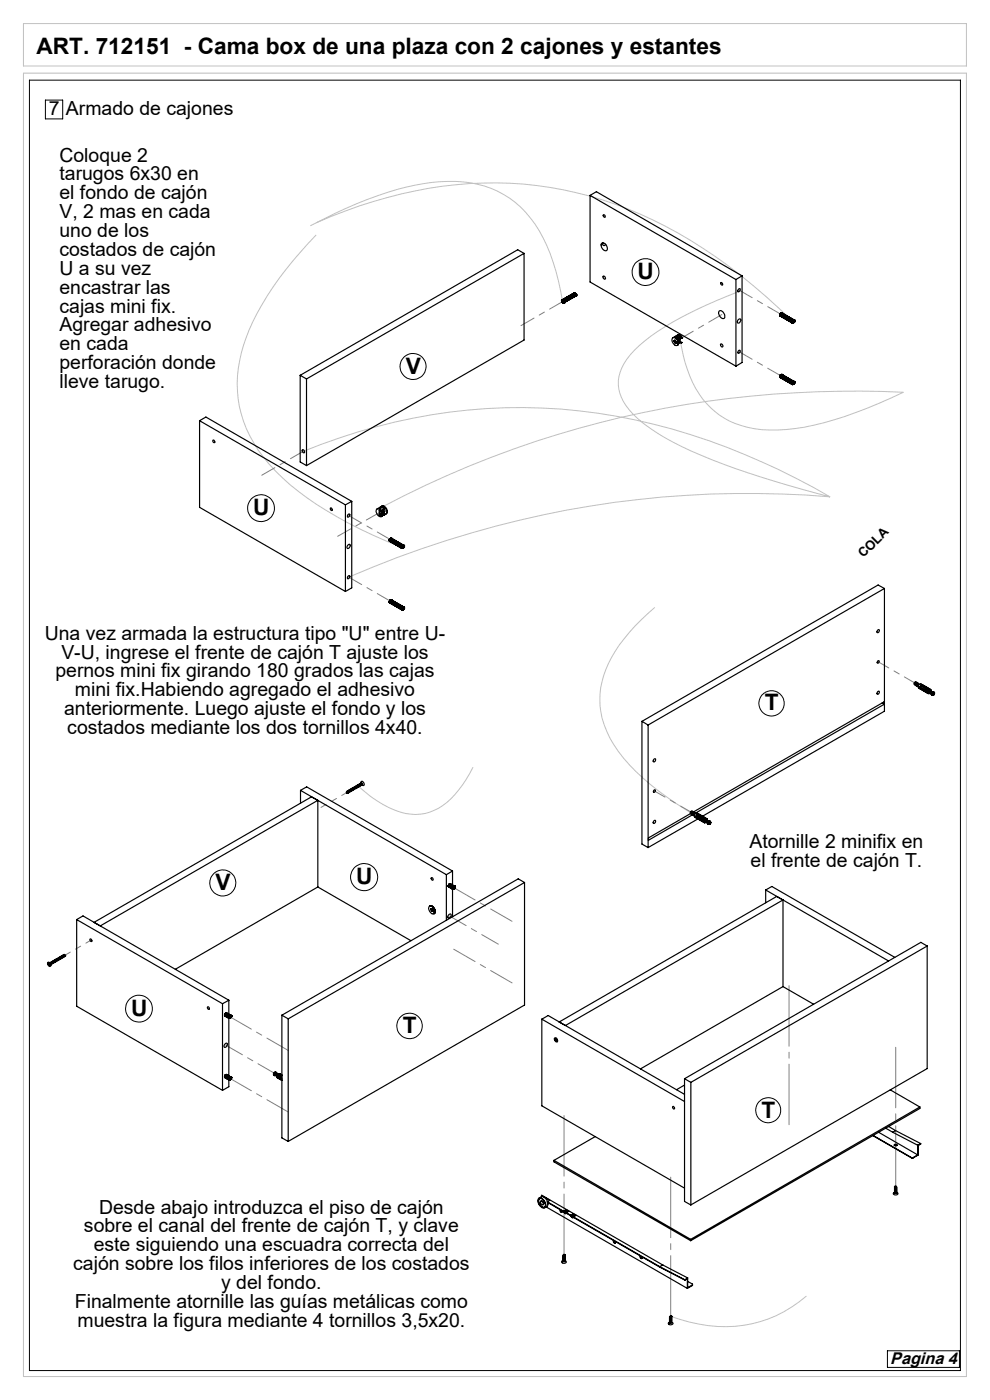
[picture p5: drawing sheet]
<svg xmlns="http://www.w3.org/2000/svg" width="210mm" height="297mm" viewBox="0 0 210 297" stroke-linecap="round" stroke-linejoin="round" font-family="sans-serif">
<path d="M5 15.5h200v276.5h-200zM5 5h200v9h-200zM65.8 47.9a80.8 80.8 0 0 1 24.1-9 25.4 25.4 0 0 1 16.9 2.3 23.7 23.7 0 0 1 9.9 12.6 52.9 52.9 0 0 1 2.6 10.2M67.1 49.8a69.5 69.5 0 0 0-14.3 20.2 26 26 0 0 0-.6 20.9 36.1 36.1 0 0 0 12.9 14.7 93.4 93.4 0 0 0 20 10.5M67.1 47.3a91.1 91.1 0 0 1 43.9-8.3 84.2 84.2 0 0 1 43.4 17.4 134.3 134.3 0 0 1 13.6 11.7M144.3 71.9a25.9 25.9 0 0 0 5.5 13.6 18.2 18.2 0 0 0 15.2 5.7 56.3 56.3 0 0 0 18.9-4.6l7.7-3.4a212.7 212.7 0 0 0-110.5 24.4M156.6 61.9a78 78 0 0 0-19.9 10.5 13.1 13.1 0 0 0-5.5 8.3 9.7 9.7 0 0 0 3.9 7.9 51.2 51.2 0 0 0 15.9 8.9 220.6 220.6 0 0 0 25.1 7.9M64.3 95.7a118.4 118.4 0 0 1 90.1-.7 149.8 149.8 0 0 1 21.7 10.4M176.1 105.4a211.2 211.2 0 0 0-102.2 17M138.9 128.9a35.7 35.7 0 0 0-10.4 13.1 16.7 16.7 0 0 0 1.7 16 47.9 47.9 0 0 0 15.5 13.9l4.7 2.8M100.3 162.8a18.9 18.9 0 0 1-8.2 9.1 10.6 10.6 0 0 1-9.6-.6 27.7 27.7 0 0 1-6.5-4.5M171.1 275a26.6 26.6 0 0 1-24.8 5.5l-4.1-1.2" fill="none" stroke="#c0c0c0" stroke-width=".21"/>
<g fill="none" stroke="#000" stroke-width=".21">
<path d="M6.2 17h197.5v273.8h-197.5zM9.6 21.2h3.7v4h-3.7zM188.2 286.6h15.3v3.5h-15.3z"/>
<circle cx="136.9" cy="57.7" r="2.85"/>
<circle cx="87.6" cy="77.7" r="2.76"/>
<circle cx="55.4" cy="107.8" r="2.84"/>
<circle cx="163.6" cy="149.2" r="2.69"/>
<circle cx="47.3" cy="187.3" r="2.76"/>
<circle cx="77.2" cy="186.1" r="2.86"/>
<circle cx="29.5" cy="214" r="2.85"/>
<circle cx="86.9" cy="217.6" r="2.7"/>
<circle cx="162.9" cy="235.5" r="2.65"/>
</g>
<path d="M119.3 64l-8.8 5.1M153.1 66.7l-8.8 5.2M156.8 61.6l8.8 5.1M165.6 79.7l-8.8-5.1M64.4 95.7l-8.9 5.1M74 109.4l8.8 5.1M82.8 127.5l-8.8-5.1" fill="none" stroke="#808080" stroke-width=".21" stroke-dasharray="15.2 1.3 1.3 1.3" stroke-dashoffset="12"/>
<path d="M71.6 113.8l8.9-5" fill="none" stroke="#808080" stroke-width=".21" stroke-dasharray="15.2 1.3 1.3 1.3" stroke-dashoffset="12.1"/>
<path d="M194.1 144.9l-7.8-4.5M138.8 167.8l7.8 4.5" fill="none" stroke="#808080" stroke-width=".21" stroke-dasharray="15.2 1.3 1.3 1.3" stroke-dashoffset="12.7"/>
<path d="M96.2 188.3l12.4 7.1M48.8 215.7l12.4 7.1M108.6 208.5l-12.4-7.1M61.2 235.9l-12.4-7.1" fill="none" stroke="#808080" stroke-width=".21" stroke-dasharray="15.2 1.3 1.3 1.3" stroke-dashoffset="10"/>
<path d="M95.4 194.3l10.3 6M58.2 227.7l-10.3-6" fill="none" stroke="#808080" stroke-width=".21" stroke-dasharray="15.2 1.3 1.3 1.3" stroke-dashoffset="11.2"/>
<path d="M73.6 168.1l-5.5 3.2M19.3 199.5l-5.5 3.1" fill="none" stroke="#808080" stroke-width=".21" stroke-dasharray="15.2 1.3 1.3 1.3" stroke-dashoffset="14"/>
<path d="M167.4 238.6v-29.5M190 251.7v-29.5M119.6 266.2v-29.5M142.3 279.2v-29.5" fill="none" stroke="#808080" stroke-width=".21" stroke-dasharray="15.2 1.3 1.3 1.3" stroke-dashoffset="2.4"/>
<g fill="none" stroke="#000" stroke-width=".25">
<path d="M111.2 53.8l-46.2 26.6M111.2 53.8v18.3l-46.2 26.7M111.2 53.8l-1.4-.8-46.1 26.6M125.2 41.4l30.9 17.9M125.2 41.4l1.3-.7 30.9 17.8M125.2 41.4v18.4l30.9 17.9M127.6 51.7a.82 .82 0 0 1 .8 0 .82 .82 0 0 1 .4 .8 .51 .51 0 0 1-.3 .7 .51 .51 0 0 1-.7-.4l-.2-.5zM127.9 58.6a.33 .33 0 0 1 .5 .2 .33 .33 0 0 1-.2 .4l-.2-.2zM127.9 51.5a.33 .33 0 0 0 .1 .6 .33 .33 0 0 0 .4-.3M128 45.5a.33 .33 0 0 1 .3 .2 .33 .33 0 0 1 0 .4l-.3-.3zM152.9 59.9a.28 .28 0 0 1 .4 .2 .28 .28 0 0 1-.2 .4l-.2-.2zM156.1 59.3v18.4"/>
<path d="M157.4 58.5v18.4l-1.3 .8M157.4 58.5l-1.3 .8M63.7 79.6v18.4l1.3 .8M63.7 79.6l1.3 .8M119.1 63.8h.1M119.1 63.7h.1M119.1 63.9h.1M119.1 64h.1M119.1 63.7v.2M119.1 63.8v.1M119.2 63.7h-.1M119.2 63.7h.1"/>
<path d="M119.2 64.1h.1M119.2 63.7a.25 .25 0 0 1 .3 .2 .25 .25 0 0 1-.2 .3l-.2-.2zM119.2 63.6v.1M119.3 63.7h.1M119.3 64.2h.1M119.3 63.6l.2 .2M119.3 63.6v.1M119.3 64.2l.1 .1M119.4 63.7h.1M119.4 64.3h.1M119.5 63.7h.1M119.5 64.3h.1"/>
<path d="M119.5 63.7v.1M119.5 64.3h-.1M119.5 63.8h.1M119.5 63.8l.1 .1M119.6 63.9h.1M119.6 64.3h.1M119.6 64h.1M119.6 64.2h.1M119.6 64.2v.1M119.6 63.9v.1M119.6 64v.1M119.6 64.1h.1"/>
<path d="M119.6 64.1v.1M119.6 64.2l-.1 .1M121.7 62.2h.1M121.8 62.2h.1M121.8 62.2l-2.6 1.5M121.8 62.2l-2.5 1.5M121.9 62.2h.1M121.9 62.2l-2.6 1.5M121.9 62.2l-2.6 1.4M122 62.2h.1M122 62.2v.1M122 62.2l-2.6 1.5"/>
<path d="M122 62.3l-2.6 1.4M122 62.3h.1M122 62.3l-2.5 1.4M122.1 62.3h.1M122.1 62.3v.1M122.1 62.3l-2.6 1.5M122.1 62.4h.1M122.1 62.4l-2.5 1.5M122.1 62.4l-2.6 1.4M122.1 62.8h.1M122.1 62.4l.1 .1M122.2 62.6h.1"/>
<path d="M122.2 62.5h.1M122.2 62.5v.1M122.2 62.7h.1M122.2 62.5l-2.6 1.5M122.2 62.5l-2.6 1.6M122.2 62.6v.1M122.2 62.8l-2.6 1.4M122.2 62.6l-2.6 1.5M122.2 62.7l-2.6 1.5M122.2 62.7l-2.6 1.6M142.7 71.6a1.11 1.11 0 0 1 1 1.7 1.08 1.08 0 0 1-1-1.7zM142.9 72.4v-.2l.3 .3"/>
<path d="M142.9 72.4l.2 .1M143 71.6l.2-.2h.3l-.8 .2M143.1 72.3l-.2 .1M143.1 71.4a.76 .76 0 0 1 1.2 .6l-.2 .1M143.1 72.5v.2M143.2 72.2l-.1 .2v-.3l.3 .4M143.2 72.7h.1M143.2 72.5v.2M143.2 72.5h-.1M143.2 72.7h-.1M143.3 72.6v.2l-.2-.1M143.3 72.6h.1"/>
<path d="M143.4 72.5v.2l-.1-.1M143.5 71.3a.67 .67 0 0 1 .7-.1 .67 .67 0 0 1 .4 .6M143.5 71.5l.6 .6M143.5 71.5l-.2 .1a.99 .99 0 0 1 .4 1.7M143.5 71.5v.3l.6 .3M143.6 72.6v.2M143.6 72.8h.2M143.6 72.8h-.1M143.7 71.1a.78 .78 0 0 1 1.1 .6l-.2 .1M143.8 71.9v.3M143.8 72.8l-.3-.3v.3M143.8 72.8h-.3"/>
<path d="M144.1 72.1l-.3 .1M144.1 72.7h.5M144.1 72.7l-.2 .1M144.1 71.7v-.2l.5 .3M144.1 72.5v.2M144.1 72.5l.5 .2M144.3 72.4l.4 .3h-.1M144.3 71.5v.4M144.3 72v.4M144.3 72.4l-.2 .1M152.6 66a1.05 1.05 0 0 1 1 .5 1.05 1.05 0 0 1 0 1.1 1.11 1.11 0 0 1-1-1.6zM152.9 73a.37 .37 0 0 1 .4 .2 .37 .37 0 0 1-.2 .4l-.2-.2z"/>
<path d="M156.6 74.4l.2-.1a.33 .33 0 0 1 .1 .4 .33 .33 0 0 1-.4 .2zM156.6 61.4l.2-.2a.3 .3 0 0 1 .1 .5 .3 .3 0 0 1-.4 0zM156.7 67.7a.3 .3 0 0 1 .5 .1 .3 .3 0 0 1-.2 .4 .35 .35 0 0 1-.5 .3 .35 .35 0 0 1 0-.6zM165.4 79.8l2.6 1.5M165.4 79.9l2.6 1.4M165.4 66.7l2.6 1.5M165.4 66.8l2.6 1.5M165.4 66.9l2.6 1.5M165.4 67l2.6 1.4M165.4 79.9h.1M165.4 79.8h.1M165.4 79.8v.1"/>
<path d="M165.4 80h.1M165.4 66.7h.1M165.4 66.8h.1M165.4 66.9h.1M165.4 66.7v.1M165.4 67h.1M165.4 79.7v.2M165.4 79.7l2.6 1.5M165.4 79.7h.1M165.4 79.9l2.6 1.5M165.4 80l2.6 1.5M165.4 66.8l2.6 1.4"/>
<path d="M165.4 66.8v.1M165.4 66.9v.1M165.4 67l2.6 1.5M165.5 79.7h.1M165.5 66.6v.1M165.5 79.7l2.5 1.5M165.5 66.6h.1M165.5 67h.1M165.5 79.7l2.5 1.4M165.5 66.6l2.5 1.5M165.5 66.7l2.5 1.5M165.5 66.6l-.1 .1"/>
<path d="M165.5 79.6h.1M165.5 79.6v.1M165.5 66.5v.1M165.5 79.6l2.6 1.5M165.5 66.5l2.6 1.5M165.5 66.5h.1M165.5 79.5v.1M165.5 79.5l2.6 1.5M165.5 79.5h.1M165.6 79.5h.1M165.6 66.5h-.1M165.6 66.4h.1"/>
<path d="M165.6 79.5l2.5 1.5M165.6 66.5l2.6 1.4M165.6 79.5l2.7 1.4M165.6 79.5l2.6 1.5M165.6 66.5l2.5 1.4M165.6 66.4l2.6 1.5M165.7 79.5h.1M165.7 66.4h.1M165.7 79.5l2.5 1.5M165.7 66.4l2.6 1.4M165.7 79.5l2.6 1.4M165.7 66.4l2.5 1.5"/>
<path d="M165.7 66.4l2.6 1.5M165.8 79.4h.1M165.8 79.4l2.5 1.5M165.8 66.4l2.6 1.5M165.8 66.4h.1M165.8 79.4l2.6 1.5M168 68.3h.1M168 68.2v.1M168 68.2h.1M168 68.4h.1M168 68.3v.1M168 68.4v.1"/>
<path d="M168 68.5h.1M168 68.1v.1M168 68.1h.1M168 68.5h.2M168.1 68.5h.1M168.1 68l-.1 .1M168.1 68h.1M168.1 68.1l.2-.2a.24 .24 0 0 1 .1 .4 .24 .24 0 0 1-.3 0zM168.1 67.9v.1M168.2 68.5h.1M168.2 67.9h.1M168.2 68.4v.1"/>
<path d="M168.3 67.9h.1M168.3 68.4h.1M168.3 68.4l-.1 .1M168.3 67.8l-.1 .1M168.3 67.8v.1M168.4 68.3h.1M168.4 67.9h.1M168.4 67.8l-.1 .1M168.4 68.2h.1M168.5 68h.1M168.5 67.9h.1M168.5 68.1h.1"/>
<path d="M168.5 68.2h.1M168.5 67.9v.3M168.5 68v.1M42.3 89.2v18.4l31 17.9M42.3 89.2l31 17.9M42.3 89.2l1.4-.7 30.9 17.9M45.2 93.4a.28 .28 0 0 1 .3 .2 .28 .28 0 0 1-.1 .3l-.2-.2zM64.1 95.4a.39 .39 0 0 1 .4 .2 .39 .39 0 0 1 0 .5 .44 .44 0 0 1-.4-.7zM65 80.4v18.4M165.4 80l2.6 1.6M165.5 80.1h.1M168 81.4v.1"/>
<path d="M168 81.4h.1M168 81.3h.1M168 81.3v.2M168 81.5h.1M168 81.2v.1M168 81.2h.1M168 81.5l.1 .1M168 81.1h.1M168 81.1v.1M168 81.5v.1M168.1 81.6h.1M168.1 81.1h-.1"/>
<path d="M168.1 81.1h.1M168.1 81.2l.2-.2a.28 .28 0 0 1 .1 .3 .28 .28 0 0 1-.3 .2zM168.1 81h.1M168.1 81v.1M168.2 81.5h.1M168.2 81h-.1M168.2 81.5v.1M168.2 81h.1M168.2 81.5l-.1 .1M168.3 80.9h.1M168.3 80.9l-.1 .1M168.3 81.5h.1"/>
<path d="M168.3 80.9l.1 .1M168.4 81.4h.1M168.4 81h.1M168.4 81.3h.1M168.4 80.9v.1M168.4 80.9l.1 .1M168.5 81.1h.1M168.5 81h.1M168.5 81.2h.1M168.5 81l-.1 .3M168.5 81h-.1M70.1 107.8a.27 .27 0 0 1 .3 .1 .27 .27 0 0 1-.1 .4z"/>
<path d="M73.3 107.1v18.4M73.8 115.7a.3 .3 0 0 1 .4-.2 .3 .3 0 0 1 0 .5 .32 .32 0 0 1-.3 .3 .32 .32 0 0 1-.3-.2zM73.8 109.2l.2-.2a.33 .33 0 0 1 .1 .5 .33 .33 0 0 1-.4 .1zM74.6 106.4l-1.3 .7M74.6 106.4v18.3l-1.3 .8M80.4 109.3l.6 .2M80.6 108.9l.5 .4h.4M80.6 109.1l.5 .4h-.1M80.6 109.1l-.2 .2M80.8 107.5l.3-.2 .2 .1-.5 .1-.8 .5M80.9 108.5a.63 .63 0 0 0-1.1-.3 1.06 1.06 0 0 0 1.2 1.3M80.9 108.5l-.5-.3v1.1"/>
<path d="M80.9 107.4a.99 .99 0 0 1 1.1 .5 .99 .99 0 0 1-.1 1.1M80.9 108.5h-.3v.6M80.9 109l.2-.2 .6 .3M80.9 108.4v.6M80.9 109l.6 .3M81 109.5l-.1 .1M81.1 108.1a.32 .32 0 0 1 .3 .3 .32 .32 0 0 1-.3 .3zM81.4 107.5a1.03 1.03 0 0 1 .4 1.5h-.4v-.3M81.4 107.5l-.8 .4 .4 .5-.1 .1M81.4 107.9l.3 .5-.3 .3M81.4 107.5v.4M81.4 107.9l-.3 .2"/>
<path d="M81.7 109.1l-.3 .2M81.7 109.1l-.2 .2M82.5 114.6l2.7 1.5M82.5 114.7l2.7 1.5M82.6 114.6h.1M82.6 114.5h.1M82.6 114.7h.1M82.6 114.5l2.6 1.5M82.6 114.5l2.6 1.6M82.6 114.5l2.5 1.5M82.6 114.5v.1M82.6 114.7l2.5 1.5"/>
<path d="M82.6 114.6l2.6 1.5M82.6 114.6l-.1 .1M82.6 114.8h.1M82.6 114.4v.1M82.6 114.4l2.6 1.5M82.6 114.8l2.6 1.5M82.7 114.4h-.1M82.7 114.4l2.5 1.4M82.7 114.4l.1-.2 2.6 1.5M82.7 114.4h.1M82.7 114.3l2.6 1.5M82.7 114.3h.1"/>
<path d="M82.7 114.3v.1M82.8 114.3h-.1M82.8 114.2v.1M82.8 114.3l2.5 1.4M82.8 114.2l2.6 1.5M82.8 114.2h.1M82.9 114.2l2.5 1.5M82.9 114.2h.1M82.9 114.2l2.7 1.5M83 114.2h.1M85.1 116l.1 .1M85.1 116.1h.1"/>
<path d="M85.1 116.2h.1M85.2 116.2h.1M85.2 116.1h.1M85.2 116h-.1M85.2 116.1v.2h.2M85.2 116.2l.1 .1M85.2 116v.1M85.2 116h.1M85.2 116.1v.1M85.2 116.2h-.1M85.2 116.3h.1M85.2 115.9h.1"/>
<path d="M85.2 115.8v.2M85.2 115.8v.1M85.2 115.9v.1M85.2 115.8h.1M85.3 116.3h.1M85.3 115.8h.1M85.3 115.8h-.1M85.3 115.7v.1M85.3 115.7h.1M85.4 115.7h-.1M85.4 115.7h.1M85.4 116.3h.1"/>
<path d="M85.4 115.8a.22 .22 0 0 1 .2 .3 .22 .22 0 0 1-.4 0zM85.5 116.2h.1M85.5 115.6l-.1 .1M85.5 115.7h.1M85.5 115.6v.1M85.5 116.1h.1M85.5 115.7l.1 .2M85.6 115.7h.1M85.6 116.1h.1M85.6 115.8h.1M85.6 116h.1M85.6 115.9l.1 .1"/>
<path d="M85.7 115.8h-.1M73.8 122.3l.2-.2a.32 .32 0 0 1 .1 .5 .32 .32 0 0 1-.4 .1zM82.5 127.7l2.7 1.5M82.5 127.8l2.7 1.4M82.6 127.7h.1M82.6 127.6l2.6 1.4M82.6 127.6v.1M82.6 127.8h.1M82.6 127.8l2.5 1.5M82.6 127.6l2.6 1.5M82.6 127.7h-.1M82.6 127.8l2.6 1.5"/>
<path d="M82.6 127.5h.1M82.6 127.9h.1M82.6 127.5v.1M82.6 127.5l2.6 1.5M82.6 127.8l2.6 1.6M82.7 127.4l-.1 .1M82.7 127.5l2.5 1.4M82.7 127.4v.1M82.7 127.4l2.6 1.5M82.7 127.5h.1M82.7 127.4h.1M82.7 127.3h.1"/>
<path d="M82.7 127.3v.1M82.7 127.3l2.6 1.5M82.8 127.3l2.5 1.5M82.8 127.3h-.1M82.8 127.3h.1M82.8 127.3l2.6 1.5M82.9 127.2l-.1 .1M82.9 127.2l2.5 1.6M82.9 127.2l2.6 1.5M83 127.2h.1M83 127.2l2.6 1.5M85.1 129.3h.1"/>
<path d="M85.2 129.3h.1M85.2 129.2v.1M85.2 129.2h.1M85.2 129.1h.1M85.2 129v.1M85.2 129h.1M85.2 129.3l.1 .1M85.2 129.1v.1M85.2 129.3h-.1M85.2 129.4h.1M85.2 128.9h.1M85.3 129.4h.1"/>
<path d="M85.3 128.9h.1M85.3 128.8v.1M85.3 128.9l-.1 .1M85.3 128.8h.1M85.4 129.3l-.1 .1M85.4 128.9l.1-.1a.23 .23 0 0 1 .1 .4 .23 .23 0 0 1-.4 0zM85.4 129.4h.1M85.4 129.3h.1M85.4 128.8h.1M85.4 128.8h-.1M85.5 128.7l-.1 .1M85.5 129.3h.1"/>
<path d="M85.5 128.7h.1M85.5 128.8h.1M85.5 128.7v.1M85.6 128.7v.1M85.6 129.1h.1M85.6 128.8h.1M85.6 128.7l-.1 .1M85.6 128.8v.1M85.6 128.9h.1M85.6 129h.1M85.7 128.9h-.1M186.2 133.6h.1a.3 .3 0 0 1 .2 .4 .3 .3 0 0 1-.5 .1z"/>
<path d="M187.6 124.8v26.1l-38.6 22.2M187.6 124.8l-50.1 29M187.6 124.8l-1.3-.7-50.1 28.9M136.2 153l1.3 .8M136.2 153v26.1l1.3 .7M137.5 153.8v26M186.2 146.8l.1-.2a.32 .32 0 0 1 .2 .5 .32 .32 0 0 1-.5 .1zM186.3 140.2h.1a.25 .25 0 0 1 0 .3 .25 .25 0 0 1-.3 0zM187.1 149.1l.5 .3M187.6 149.4v-.5l-40.5 23.3M187.6 149.4l-40.1 23.1M194.2 144.7h-.1a.25 .25 0 0 0-.2 .2 .25 .25 0 0 0 .1 .3"/>
<path d="M194.2 145.3l-.1-.1a.25 .25 0 0 1 0-.3 .25 .25 0 0 1 .3-.1v-.1a.35 .35 0 0 0-.4 .3 .35 .35 0 0 0 .2 .4M194.4 145.4h.1M194.4 145.4l-.1-.1a.26 .26 0 0 1 .1-.3 .26 .26 0 0 1 .2 0v-.2a.35 .35 0 0 0-.4 .3 .35 .35 0 0 0 .3 .4M194.8 145.6h.1M194.8 145.1v-.1a.32 .32 0 0 0-.3 .3 .32 .32 0 0 0 .3 .3M195 145.2l-.3-.2a.33 .33 0 0 0-.1 .3 .33 .33 0 0 0 .2 .3M195.1 145.7l1.5 .8v.5l-1.5-.9zM195.2 145.7v.3M195.2 146l1.4 .8M195.2 146l-.1 .1M195.3 145.4l.3-.2 1.5 .9-.4 .2zM195.5 145.4l-.2 .1"/>
<path d="M195.5 145.4l1.4 .8M195.6 145.2l-.1 .2M197.3 147l-.4 .1M197.4 146.3l.1 .4M197.4 146.3l-2-1.2a.58 .58 0 0 0-.5 .9l2 1.1M197.4 146.3a.61 .61 0 0 0-.5 .8M197.5 146.7v-.2a.3 .3 0 0 0-.5 .2 .3 .3 0 0 0 .2 .4l.1-.1M197.6 147.4l.2 .1M197.7 146.8l-.4-.2-.2 .1v.2l.4 .2M197.9 146.8a.38 .38 0 0 0-.4 .1 .38 .38 0 0 0 .1 .5M197.9 146.8a.41 .41 0 0 0-.3 .2 .41 .41 0 0 0 0 .4M197.9 146.8h.2"/>
<path d="M197.9 147.2l.1 .1M198 147.1h.2l-.2 .3h-.1zM198 147.2h.1M198 147.3l.1 .1M198 147.2l-.1 .2 .1-.1M198 147.1h.1M198.1 147.1l.1 .1M198.1 147.1v-.1l-.1 .2M198.1 147.2v.2M198.1 146.9h.1a.4 .4 0 0 1 0 .4 .4 .4 0 0 1-.4 .2M198.1 146.8a.44 .44 0 0 0-.3 .7M198.2 147.2h-.1"/>
<path d="M63.7 167.7l31 17.9M63.7 167.7l1.4-.8 30.9 17.9M63.7 167.7v2.7M67.4 169.8v18.4M73.5 168l.1 .3zM73.5 167.9a.27 .27 0 0 1 .3 0 .27 .27 0 0 1 .1 .3zM73.6 168.2h.1M73.6 168.2h.2M73.7 167.8a.24 .24 0 0 1 .3 0 .24 .24 0 0 1 0 .3l-.1-.3M73.8 168.2h-.2M73.8 167.9l.1 .2M73.9 167.8l.2 .2"/>
<path d="M74 167.7l.2 .3a.23 .23 0 0 0 0-.3 .23 .23 0 0 0-.3 0M74.1 167.7l.2 .1M74.2 167.6l.2 .3a.24 .24 0 0 0 0-.3 .24 .24 0 0 0-.4 0M74.3 167.6l.2 .1M74.4 167.5l.2 .3a.24 .24 0 0 0-.1-.3 .24 .24 0 0 0-.3 0M74.5 167.5l.2 .1-.1 .1M74.6 167.4l.2 .3a.24 .24 0 0 0-.1-.3 .24 .24 0 0 0-.3 0M74.6 167.4l.2 .2M74.8 167.3l.2 .3a.24 .24 0 0 0-.1-.3 .24 .24 0 0 0-.3 0M74.8 167.2l.2 .3M74.9 167.2l.2 .3a.24 .24 0 0 0 0-.3 .24 .24 0 0 0-.3 0M74.9 167.1a.24 .24 0 0 1 .4 0 .24 .24 0 0 1 0 .3l-.2-.3"/>
<path d="M75 167.1l.2 .3M75.1 167a.25 .25 0 0 1 .3 0 .25 .25 0 0 1 .1 .3l-.2-.3M75.2 167l.2 .2M75.3 166.9a.24 .24 0 0 1 .3 0 .24 .24 0 0 1 0 .3l-.1-.3M75.4 167l.2 .1M75.5 166.9l.2 .1M75.6 167.1h-.1M75.6 166.8l.2 .3a.23 .23 0 0 0 0-.3 .23 .23 0 0 0-.3 0M75.7 166.8l.2 .1M75.8 167h-.1M75.8 166.7l.2 .3a.24 .24 0 0 0 0-.3 .24 .24 0 0 0-.4 0M75.9 166.6l.2 .1v.1"/>
<path d="M76 166.6l.2 .3a.24 .24 0 0 0-.1-.3 .24 .24 0 0 0-.3 0M76.1 166.5l.2 .1-.1 .2M76.2 166.5l.2 .3a.24 .24 0 0 0-.1-.3 .24 .24 0 0 0-.3 0M76.3 166.4l.2 .1-.1 .1M76.3 166.4l.3 .3a.24 .24 0 0 0-.1-.3 .24 .24 0 0 0-.3 0M76.4 166.3l.2 .1v.1M76.5 166.3l.2 .3a.24 .24 0 0 0 0-.3 .24 .24 0 0 0-.4 0M76.6 166.2l.2 .1v.1M76.6 165.8a.5 .5 0 0 1 .6 .3 .5 .5 0 0 1-.1 .5l-.3-.1a.21 .21 0 0 0 .1-.3 .21 .21 0 0 0-.3 0zM138.7 174.2l.2-.2a.3 .3 0 0 1 .1 .5 .3 .3 0 0 1-.5 0zM138.7 161.1l.2-.1a.3 .3 0 0 1 .1 .4 .3 .3 0 0 1-.5 .1zM146.7 172.7v-.3l.2-.3a.35 .35 0 0 0-.4 .3 .35 .35 0 0 0 .3 .4"/>
<path d="M146.7 172.1l-.3 .2 .1 .3-9 5.2v.5l9.3-5.4M146.7 172.7h.1M146.9 172.8a.25 .25 0 0 1 0-.4 .25 .25 0 0 1 .3 0l-.1-.1a.34 .34 0 0 0-.3 .2 .34 .34 0 0 0 .2 .4M146.9 172.8h.1M147.4 172.5v-.1a.34 .34 0 0 0-.4 .2 .34 .34 0 0 0 .3 .4M147.6 172.6l-.4-.2a.32 .32 0 0 0-.1 .4 .32 .32 0 0 0 .2 .2M147.7 173.1v.4M147.7 173.1l1.5 .9v.3l-1.5-.8M147.7 173.1v.3M147.7 173.4l1.4 .8M147.7 173.4v.1M147.8 172.8l.3-.2 1.5 .9-.3 .2z"/>
<path d="M148 173.7l-10.5 6.1M148.1 172.8l-.3 .1M148.1 172.8l1.4 .8M148.1 172.6v.2M149.9 173.7l.1 .4v-.1a.32 .32 0 0 0-.4 0 .32 .32 0 0 0 .1 .5l.2-.1-.5 .2M149.9 173.7l-2-1.2a.56 .56 0 0 0-.5 .3 .56 .56 0 0 0 0 .6l2 1.2M149.9 173.7a.58 .58 0 0 0-.5 .9M150.1 174.8l.2 .1M150.2 174.2l-.3-.2-.2 .1-.1 .2 .4 .2M150.5 174.6v.1M150.5 174.1a.4 .4 0 0 0-.4 .2 .4 .4 0 0 0 0 .5M150.5 174.1a.48 .48 0 0 0-.4 .7"/>
<path d="M150.5 174.1l.2 .1M150.5 174.6h.1M150.5 174.7l.1 .1M150.5 174.6l-.1 .1h.1M150.5 174.5l.1 .1M150.6 174.6h.1M150.6 174.6v-.2l-.1 .2M150.6 174.6v.2M150.7 174.2a.39 .39 0 0 1 0 .5 .39 .39 0 0 1-.4 .2M150.7 174.2h-.1a.44 .44 0 0 0-.3 .7M150.7 174.5v.1M150.7 174.6h-.1"/>
<path d="M16.3 195.1v18.4l30.9 17.8M16.3 195.1l30.9 17.8M16.3 195.1l1.3-.8 30.9 17.9M19.1 199.2a.27 .27 0 0 1 .3 .2 .27 .27 0 0 1-.1 .3zM19.9 195.7l46.2-26.7 1.3 .8-46.1 26.6zM67.4 188.2l19.8 11.4M67.4 188.2l-30.2 17.4M91.1 192.2a1.11 1.11 0 0 1 1 1.6 1.08 1.08 0 0 1-1-1.6zM91.2 192.2h.4M91.2 192.2a1.08 1.08 0 0 1 .9 1.6M91.2 192.2h-.1M91.3 193l.2 .1"/>
<path d="M91.4 192.9l.2 .1-.1 .1M91.4 192.9h.1M91.4 192.9l-.1 .1M91.5 186.2a.27 .27 0 0 1 .3 .2 .27 .27 0 0 1-.1 .3zM91.5 192.9l-.2-.1v.2M91.5 192.9v-.2l.2 .1v.6l-.2-.1M91.5 193.1v.2M91.6 193.2h.1M91.6 192.9h-.1M91.6 193.2l-.1 .1M91.7 193l.1 .2-.1-.1h.1M91.7 192.2a1.12 1.12 0 0 1 .4 1.6"/>
<path d="M91.9 193.1l.3 .3h-.3zM92 193.4h.2M92 193.4h-.1M92.1 193.8h-.1M94.7 185.6v9.6M95.1 188l.1 .1M95.1 188l.4-.5 .9 .5M95.1 187.9l.8 .5M95.1 188l.9 .5M95.1 188.1l.8 .4M95.1 188.1l.9 .5M95.2 187.7l.8 .5"/>
<path d="M95.2 194a.28 .28 0 0 1 .4-.1 .28 .28 0 0 1 .1 .4 .35 .35 0 0 1-.3 .4 .35 .35 0 0 1-.4-.1zM95.3 187.6l.8 .5M95.3 187.5l.8 .5M95.4 187.5l.8 .5M95.5 187.5l.8 .5M95.9 188.4h.1M95.9 188.5l-.8-.5 .9 .5M96 188.5v.1M96 188.5h.1M96 188.4v.1M96 188.3v.1M96 188.3h.1"/>
<path d="M96 188.6h.1M96 188.3v.3M96 188.3l-.9-.5 .9 .5M96 188.4h-.1M96 188.5h-.1M96 188.2v.1M96 184.8v3M96 188.6v5.9M96 184.8l-1.3 .8M96 188.2h.1M96 188.2v.1l-.9-.5 .9 .5M96 188.2l-.9-.5 .9 .5"/>
<path d="M96.1 188.6h.1M96.1 188.1l-.1 .1M96.1 188.1h.1M96.1 188.6h-.1M96.1 188.1l-.9-.5 .8 .5M96.1 188h.1M96.1 188.2l.1-.1a.22 .22 0 0 1 .2 .3 .22 .22 0 0 1-.4 .1zM96.2 188h.1M96.2 188l-.1 .1M96.2 188l-.8-.5 .8 .5M96.2 188h.2M96.2 188.6h.1"/>
<path d="M96.3 188.5h.1M96.3 188h.1M96.3 188l.1 .1M96.4 188h.1M96.4 188.4h.1M96.4 188v.1M96.4 188.1h.1M96.4 188.1v.1M96.4 188.3h.1M96.4 188v.2M96.4 188.2h.1M111.3 187.2l-50.2 28.9"/>
<path d="M111.3 187.2v26l-50.2 28.9M111.3 187.2l-1.4-.8-50.1 29M162.4 188.8l26.1 15.1M162.4 188.8l1.3-.7 26.1 15M162.4 188.8v2.7M166.1 190.9v18.4M10.1 204.3a.44 .44 0 0 1 .6 .1 .44 .44 0 0 1-.2 .6l-.3-.2zM10.2 204.5l.5 .1M10.2 204.5l.2 .1M10.3 204.4h.1M10.3 204.4l-.1 .1M10.4 204.6v.2"/>
<path d="M10.4 204.2l.5 .4a.26 .26 0 0 0 0-.3 .26 .26 0 0 0-.4-.1M10.5 204.6l.2 .1zM10.5 204.4l-.1-.1v.5M10.5 204.5l-.1 .1M10.5 204.7l-.1 .1M10.7 204.4l.1 .4M10.8 204.3h.2l-.1 .2M10.8 204.2l.2 .3a.23 .23 0 0 0 0-.3 .23 .23 0 0 0-.3 0M10.9 204.1l.2 .1v.2M11 204.1l.2 .3a.23 .23 0 0 0 0-.3 .23 .23 0 0 0-.3 0M11.1 204l.2 .1v.2M11.2 204l.2 .3a.23 .23 0 0 0-.1-.3 .23 .23 0 0 0-.3 0"/>
<path d="M11.2 203.9a.2 .2 0 0 1 .3 0 .2 .2 0 0 1 0 .3l-.1-.3M11.3 203.9l.2 .1-.1 .1M11.4 203.8a.2 .2 0 0 1 .3 0 .2 .2 0 0 1 0 .3l-.2-.3M11.5 203.8l.1 .1v.1M11.6 203.7a.2 .2 0 0 1 .3 0 .2 .2 0 0 1 0 .3l-.2-.3M11.6 203.7l.3 .1-.1 .1M11.7 203.6a.24 .24 0 0 1 .4 0 .24 .24 0 0 1 0 .3l-.2-.3M11.8 203.7h.2v.1M11.9 203.5a.24 .24 0 0 1 .3 0 .24 .24 0 0 1 .1 .3l-.2-.3M12 203.5l.2 .1-.1 .1M12.2 203.4l.2 .1-.1 .1M12.2 203.4l.3 .3a.23 .23 0 0 0-.1-.3 .23 .23 0 0 0-.3 0"/>
<path d="M12.3 203.3l.3 .2M12.4 203.3l.3 .3a.24 .24 0 0 0-.1-.3 .24 .24 0 0 0-.3 0M12.5 203.5h.1M12.5 203.2l.2 .1v.1M12.6 203.2l.2 .3a.24 .24 0 0 0 0-.3 .24 .24 0 0 0-.3 0M12.7 203.1l.2 .2M12.8 203.1l.2 .3a.24 .24 0 0 0-.1-.3 .24 .24 0 0 0-.3 0M12.8 203a.23 .23 0 0 1 .3-.1 .23 .23 0 0 1 .1 .4l-.3-.3M12.9 203l.2 .1v.1M12.9 203.3h.1M13 202.9a.23 .23 0 0 1 .3-.1 .23 .23 0 0 1 0 .4l-.2-.3M13.1 202.9h.1v.2"/>
<path d="M13.2 202.8l.2-.1 .1 .4-.2-.3M13.2 202.8l.2 .2M13.3 202.7a.24 .24 0 0 1 .4 0 .24 .24 0 0 1 0 .3l-.2-.3M13.4 202.7l.2 .2M13.4 203h.1M13.5 202.6l.1-.1 .3 .3-.3-.2M13.9 202.7l-.1 .1M47.2 212.9v18.4M47.6 215.3l.9 .5M47.6 215.4l.9 .5M47.7 215.5l.8 .5M47.7 215.2l.8 .4"/>
<path d="M47.7 215.1l.9 .5M47.7 215l.9 .5M47.8 215l.8 .5M47.9 214.9l.9 .5M48 214.9l.8 .5M48.1 214.9a.4 .4 0 0 0-.4 .2 .4 .4 0 0 0 0 .4l.8 .5M48.4 215.8l.1 .1M48.4 215.8l-.8-.5 .9 .6M48.5 215.9h.1M48.5 215.8h.1M48.5 215.8v.1M48.5 215.9v.1"/>
<path d="M48.5 216h.1M48.5 215.7h.1M48.5 215.6v.1M48.5 215.9v12.3M48.5 215.7l-.1 .1M48.5 215.6l-.8-.5 .8 .6M48.5 215.7l-.9-.5 .9 .6M48.5 215.6h.1M48.5 212.2v3M48.5 212.2l-1.3 .7M48.6 216h.1M48.6 215.6h-.1"/>
<path d="M48.6 215.5h.1M48.6 215.4v.1M48.6 215.4l-.8-.5 .9 .5M48.7 215.5h.1a.22 .22 0 0 1 .1 .3 .22 .22 0 0 1-.3 0zM48.7 216h-.1M48.7 216h.1M48.7 215.4l-.1 .1M48.7 215.4h.1M48.8 215.4h.1M48.8 215.9l-.2 .1M48.8 215.9h.1M48.9 215.4h.1"/>
<path d="M48.9 215.9h.1M48.9 215.4l.1 .2M48.9 215.4l-.9-.5 .9 .5M48.9 215.8h.1M48.9 215.4v.1M48.9 215.7h.1M49 215.5h.1M49 215.6h.1M59.8 215.4l1.3 .7M59.8 215.4v26l1.3 .7M61.1 216.1v26M114.9 216.2v18.4l30.3 17.5"/>
<path d="M114.9 216.2l30.3 17.5M114.9 216.2l1.4-.8 28.9 16.8M118.6 216.8l46.1-26.6 1.4 .7-46.2 26.7zM166.1 209.3l6.5 3.7M166.1 209.3l-30.2 17.5M196.7 200.7l-1.4-.8-50.1 28.9M196.7 200.7l-50.2 28.9M196.7 200.7v26l-50.2 28.9M47.6 228.5l.9 .5M47.7 228.3l.8 .4M47.7 228.6l.8 .5M47.7 221.5a.3 .3 0 0 1 .5-.2 .3 .3 0 0 1 0 .5 .32 .32 0 0 1-.3 .4 .32 .32 0 0 1-.4-.3z"/>
<path d="M47.7 228.1l.9 .5M47.8 228.1l.8 .5M47.8 228l.8 .5M47.9 228l.9 .5M48 227.9l.8 .5M48 227.9l.9 .5M48 228l.9 .5M48.1 228a.41 .41 0 0 0-.4 .2 .41 .41 0 0 0 0 .4l.8 .5M48.4 228.9h.1M48.4 228.9l-.8-.5 .9 .5M48.5 228.9v.1M48.5 228.8h.1"/>
<path d="M48.5 228.8v.2M48.5 229h.1M48.5 228.7h.1M48.5 228.7l-.8-.5 .8 .5M48.5 228.8l-.1 .1M48.5 228.9l-.9-.4 .9 .5M48.5 229v.1M48.5 229.1h.1M48.5 228.8l-.9-.5 .9 .5M48.5 228.7v.1M48.5 229.1v1.4l-1.3 .8M48.6 229.1h.1"/>
<path d="M48.6 228.6l-.1 .1M48.6 228.6h.1M48.6 228.7l.2-.2a.23 .23 0 0 1 .1 .4 .23 .23 0 0 1-.3 0zM48.6 228.5v.1M48.6 228.5h.1M48.6 228.5l-.8-.5 .9 .5M48.7 229.1h-.1M48.7 228.5h-.1M48.7 228.5h.1M48.7 229.1h.1M48.8 228.5h-.1M48.8 228.5h.1"/>
<path d="M48.8 229h.1M48.8 229l-.2 .1M48.8 228.4v.1M48.9 228.5h.1M48.9 228.9h.1M48.9 228.8h.1M48.9 228.5l.1 .2M48.9 228.5l.1 .1M49 228.6h.1M49 228.7h.1M58.1 228.1l.2 .1M58.5 227.4a.39 .39 0 0 0-.4 .2 .39 .39 0 0 0 0 .5"/>
<path d="M58.5 227.4a.47 .47 0 0 0-.4 .7M58.5 227.4l.2 .1M58.7 227.5a.35 .35 0 0 0-.4 .3 .35 .35 0 0 0 .2 .4l.1-.1M58.7 227.5l.1 .3a.2 .2 0 0 0-.3 0 .2 .2 0 0 0 .1 .3M58.8 228.7l1 .5-.8-.5M58.9 227.9l-.3-.2-.1 .2 .2 .3M59 228.7v-.4l.8 .5M59.1 228.3v.3M59.1 228.6l.7 .5M59.1 228.6l-.1 .1M59.3 227.8a.55 .55 0 0 0-.5 .3 .55 .55 0 0 0 0 .6M59.3 227.8a.62 .62 0 0 0-.5 .9"/>
<path d="M59.3 227.8l.5 .3-.3-.2M59.4 228l-.2 .1M59.4 228l.4 .2M59.5 227.9l-.3 .2 .6 .4M59.5 227.9l-.1 .1M117.7 220.2a.5 .5 0 0 1 .5 .3 .5 .5 0 0 1-.1 .5 .62 .62 0 0 1-.4-.8zM117.8 220.3a.27 .27 0 0 1 .3 .2 .27 .27 0 0 1-.2 .4zM117.9 220.6l-.2-.2 .5 .3M118 220.7l.2 .1zM118 220.5h-.1v-.2l.1 .6-.1-.3M118 220.6h-.1M142.7 234.8a.27 .27 0 0 1 .3 .1 .27 .27 0 0 1-.1 .4z"/>
<path d="M145.2 228.8l1.3 .8M145.2 228.8v26.1l1.3 .7M145.2 230.2l-1.7 1M146.5 229.6v26M187.9 239.3l1.5 .9M188.5 239l1.5 .9M188.8 231.2l6.3 3.6M190 239.9l-.6 .3M190 239.9l5.3 2.7M195.1 234.8v.4l-48.6 28M195.1 234.8l-48.6 28.1M114.2 254.3a1.23 1.23 0 0 1 1.6 1.4 .6 .6 0 0 1-.5 .6 .6 .6 0 0 1-.7-.4 1.44 1.44 0 0 1-.4-1.6z"/>
<path d="M114.3 254.3a1.18 1.18 0 0 1 1.4 1.5 .5 .5 0 0 1-.5 .4 .5 .5 0 0 1-.5-.3 1.34 1.34 0 0 1-.4-1.6zM114.3 254.2a1.09 1.09 0 0 1 1.2-.2 1.09 1.09 0 0 1 .6 .9M114.5 254.2a1.27 1.27 0 0 0 1 1.9M114.7 254.8a.45 .45 0 0 1 .6 .2 .45 .45 0 0 1-.2 .6M114.7 254.8a.48 .48 0 0 1 .5 .3 .48 .48 0 0 1-.1 .5 .51 .51 0 0 1-.4-.8zM114.9 253.6v.3M114.9 253.6l1.7 1-.5 .3M114.9 253.6l25.7 14.8M115.9 256l29.9 17.3M116.1 254.9l3.9 2.6M116.1 254.9l3.5 2.1M116.2 255.1l-.1 .8-.6 .3"/>
<path d="M117.5 246.2v.3l29 16.7M117.5 246.2l29 16.7M119.1 256.8l.1 .3a.3 .3 0 0 1-.4-.1 .3 .3 0 0 1 .1-.4v.3l.3 .3M119.6 257l.1 .1M119.7 257.1v.1M119.7 257.2l.1 .1h.3M120.1 257.4h.1M120.1 256.6l.1 .1M120.1 257.4l-.1 .1M120.1 256.6l.5 .4M120.1 256.6l-.5 .4M120.1 257.4l1 .5 .3 .4h.1"/>
<path d="M120.1 257.3l1 .5M120.2 256.7l-.5 .4M120.2 256.7l.1 .2M120.3 256.9l.1 .1M120.3 256.9l-.6 .3M120.6 257l-.5 .3M121.1 257.8l.1 .1M121.2 257.9v.2M121.2 258.1l.2 .1h.2M121.6 258.3h.1M121.6 257.5l.1 .1M121.6 258.3h-.1"/>
<path d="M121.6 257.5l.6 .3M121.6 257.5l-.5 .3M121.6 258.2v.1M121.6 258.3l18.3 10.5 5.4 2.8M121.6 258.2l18.3 10.5M121.7 257.6l-.5 .3M121.7 257.6l.1 .2M121.8 257.8l.1 .1M121.8 257.8l-.6 .3M122.2 257.8l-.7 .3M122.2 257.8l-.6 .4M126.3 241.1l-8.8 5.1"/>
<path d="M185.1 240.9l8.3 4.8M185.2 240.9l8.2 4.7M186.4 240.2l8.3 4.8M189.4 240.2l5.3 2.8M189.7 243l.3-.2 .3 .2M189.8 242.8h.5a.27 .27 0 0 1-.3 .3 .27 .27 0 0 1-.2-.3zM189.8 251.9l.2 .1 .1-.3a.21 .21 0 0 1-.1 .3 .21 .21 0 0 1-.2-.1zM189.8 252.9l-.3 .1a.44 .44 0 0 0 .5 .5 .44 .44 0 0 0 .4-.4l-.2-.2a.21 .21 0 0 1-.2 .3 .21 .21 0 0 1-.2-.3h.1M189.9 251.7l-.1 .1M189.9 251.7h.1M189.9 251.7h.2zM189.9 251.8v.1"/>
<path d="M189.9 252.9v.1M190.1 252l-.2 .2v-.1M190.1 252.2l-.2 .1M190.1 252.4l-.1 .2-.1-.2M190.1 252.6l-.1 .2-.1-.1M190.2 252a.21 .21 0 0 1-.1 .3 .21 .21 0 0 1-.3-.2h.3M190.2 252.2a.21 .21 0 0 1-.1 .3 .21 .21 0 0 1-.3-.2h.3M190.2 252.4a.21 .21 0 0 1-.1 .2 .21 .21 0 0 1-.3-.1h.3M190.2 252.6a.2 .2 0 0 1-.2 .3 .2 .2 0 0 1-.2-.2h.3M190.2 252.8a.26 .26 0 0 1-.1 .3 .26 .26 0 0 1-.3 0l.3-.3M193.4 245.6h.2M193.4 245.7h.2"/>
<path d="M193.4 245.6v.1M193.6 245.6v.1M194.7 245l-1.1 .6M194.7 243v2M195.3 242.6l-.6 .4M195.3 242.6l-.5 .4v2l-1.2 .7M119.2 267.5l.2-.1a.2 .2 0 0 0 .2 .2 .2 .2 0 0 0 .2-.2l.2 .1a.28 .28 0 0 1 .1 .4 .28 .28 0 0 1-.4 .1 .35 .35 0 0 1-.4-.1 .35 .35 0 0 1-.1-.4zM119.5 266.2l.1 .1 .2-.1M119.5 266.1l.3 .1zM119.5 267.5h.1M119.7 266.1h.1a.2 .2 0 0 1-.1 .3 .2 .2 0 0 1-.2-.1M119.8 266.4h-.3"/>
<path d="M119.8 266.6l-.3 .1M119.8 266.8l-.2 .1-.1-.1M119.8 267l-.2 .2-.1-.2M119.8 267.2l-.2 .2-.1-.1M119.8 267.4l-.1 .2-.2-.1M119.8 266.3a.21 .21 0 0 1-.1 .4 .21 .21 0 0 1-.2-.2h.3M119.8 266.6a.21 .21 0 0 1-.1 .3 .21 .21 0 0 1-.2-.2h.3M119.8 266.8a.2 .2 0 0 1-.1 .2 .2 .2 0 0 1-.2-.1h.3M119.8 267a.2 .2 0 0 1-.1 .3 .2 .2 0 0 1-.2-.2h.3M119.8 267.2a.21 .21 0 0 1-.1 .3 .21 .21 0 0 1-.2-.2h.3M130.5 263.3v.4a.31 .31 0 0 1-.3-.1 .31 .31 0 0 1 0-.4v.3l.3 .2M136.1 266.6l.1 .3a.28 .28 0 0 1-.4-.1 .28 .28 0 0 1 .1-.4v.3l.3 .3"/>
<path d="M139.9 268.7l5.4 2.8M140.6 268.4l-.7 .3M140.6 268.4l5.3 2.7M142.1 279.3v.1l.3-.1M142.1 279.9v.1M142.2 279.2l.2 .1h-.2zM142.3 279.2h.1a.2 .2 0 0 1-.1 .3 .2 .2 0 0 1-.2-.2M142.4 279.3h.1M142.4 279.5l-.2 .1-.1-.1M142.4 279.7h-.3M142.4 279.9l-.3 .1M142.5 279.4a.2 .2 0 0 1-.2 .3 .2 .2 0 0 1-.2-.2l.3 .1"/>
<path d="M142.5 279.6a.21 .21 0 0 1-.2 .3 .21 .21 0 0 1-.2-.2l.3 .1M142.5 279.8a.21 .21 0 0 1-.2 .3 .21 .21 0 0 1-.2-.1h.3M145.3 271.6l.5-.3v2M145.3 271.5v.1M145.9 271.1l-.6 .4M145.9 271.1v2.1l1-.6M145.9 271.8l1 .6v.3l-1.1 .6M146.5 262.9v.3M141.8 280.7l.2-.2a.2 .2 0 0 0 .2 .2 .2 .2 0 0 0 .2-.2l.3 .1a.44 .44 0 0 1-.3 .5 .44 .44 0 0 1-.5-.1zM142.4 280.1l-.2 .1-.1-.1M142.4 280.3l-.2 .1-.1-.1M142.4 280.5l-.1 .1-.2-.1"/>
<path d="M142.5 280a.21 .21 0 0 1-.2 .3 .21 .21 0 0 1-.2-.1h.3M142.5 280.2a.2 .2 0 0 1-.2 .3 .2 .2 0 0 1-.2-.2l.3 .1"/>
<circle cx="138.8" cy="167.8" r=".26"/>
<circle cx="150.6" cy="174.6" r=".22"/>
<circle cx="44.2" cy="213.8" r=".26"/>
</g>
<g font-size="4.8">
<text x="7.7" y="11.5">ART. 712151 - Cama box de una plaza con 2 cajones y estantes</text>
<text x="135.2" y="59.2">U</text>
<text x="86.1" y="79.3">V</text>
<text x="53.7" y="109.3">U</text>
<text x="162.2" y="150.7">T</text>
<text x="45.7" y="188.8">V</text>
<text x="75.6" y="187.6">U</text>
<text x="27.8" y="215.5">U</text>
<text x="85.5" y="219.1">T</text>
<text x="161.5" y="237.1">T</text>
</g>
<g font-size="4.1">
<text x="10.3" y="24.3">7</text>
<text x="14" y="24.3">Armado de cajones</text>
<text x="12.6" y="34.3">Coloque 2</text>
<text x="12.6" y="38.3">tarugos 6x30 en</text>
<text x="12.6" y="42.3">el fondo de cajón</text>
<text x="12.6" y="46.3">V, 2 mas en cada</text>
<text x="12.6" y="50.3">uno de los</text>
<text x="12.6" y="54.3">costados de cajón</text>
<text x="12.6" y="58.3">U a su vez</text>
<text x="12.6" y="62.3">encastrar las</text>
<text x="12.6" y="66.3">cajas mini fix.</text>
<text x="12.6" y="70.3">Agregar adhesivo</text>
<text x="12.6" y="74.3">en cada</text>
<text x="12.6" y="78.3">perforación donde</text>
<text x="12.6" y="82.3">lleve tarugo.</text>
<text x="9.5" y="135.7">Una vez armada la estructura tipo &quot;U&quot; entre U-</text>
<text x="11.8" y="143.7">pernos mini fix girando 180 grados las cajas</text>
<text x="13" y="139.7">V-U, ingrese el frente de cajón T ajuste los</text>
<text x="15.9" y="147.7">mini fix.Habiendo agregado el adhesivo</text>
<text x="13.6" y="151.7">anteriormente. Luego ajuste el fondo y los</text>
<text x="14.3" y="155.7">costados mediante los dos tornillos 4x40.</text>
<text x="159" y="179.9">Atornille 2 minifix en</text>
<text x="159.2" y="183.9">el frente de cajón T.</text>
<text x="21" y="257.5">Desde abajo introduzca el piso de cajón</text>
<text x="17.8" y="261.5">sobre el canal del frente de cajón T, y clave</text>
<text x="15.5" y="269.5">cajón sobre los filos inferiores de los costados</text>
<text x="19.9" y="265.5">este siguiendo una escuadra correcta del</text>
<text x="46.9" y="273.5">y del fondo.</text>
<text x="15.9" y="277.5">Finalmente atornille las guías metálicas como</text>
<text x="16.4" y="281.5">muestra la figura mediante 4 tornillos 3,5x20.</text>
</g>
<text font-size="3.6" x="188.8" y="289.3">Pagina 4</text>
<text font-size="2.7" x="183.1" y="118.4" transform="rotate(-45 183.1 118.4)">COLA</text>
</svg>
